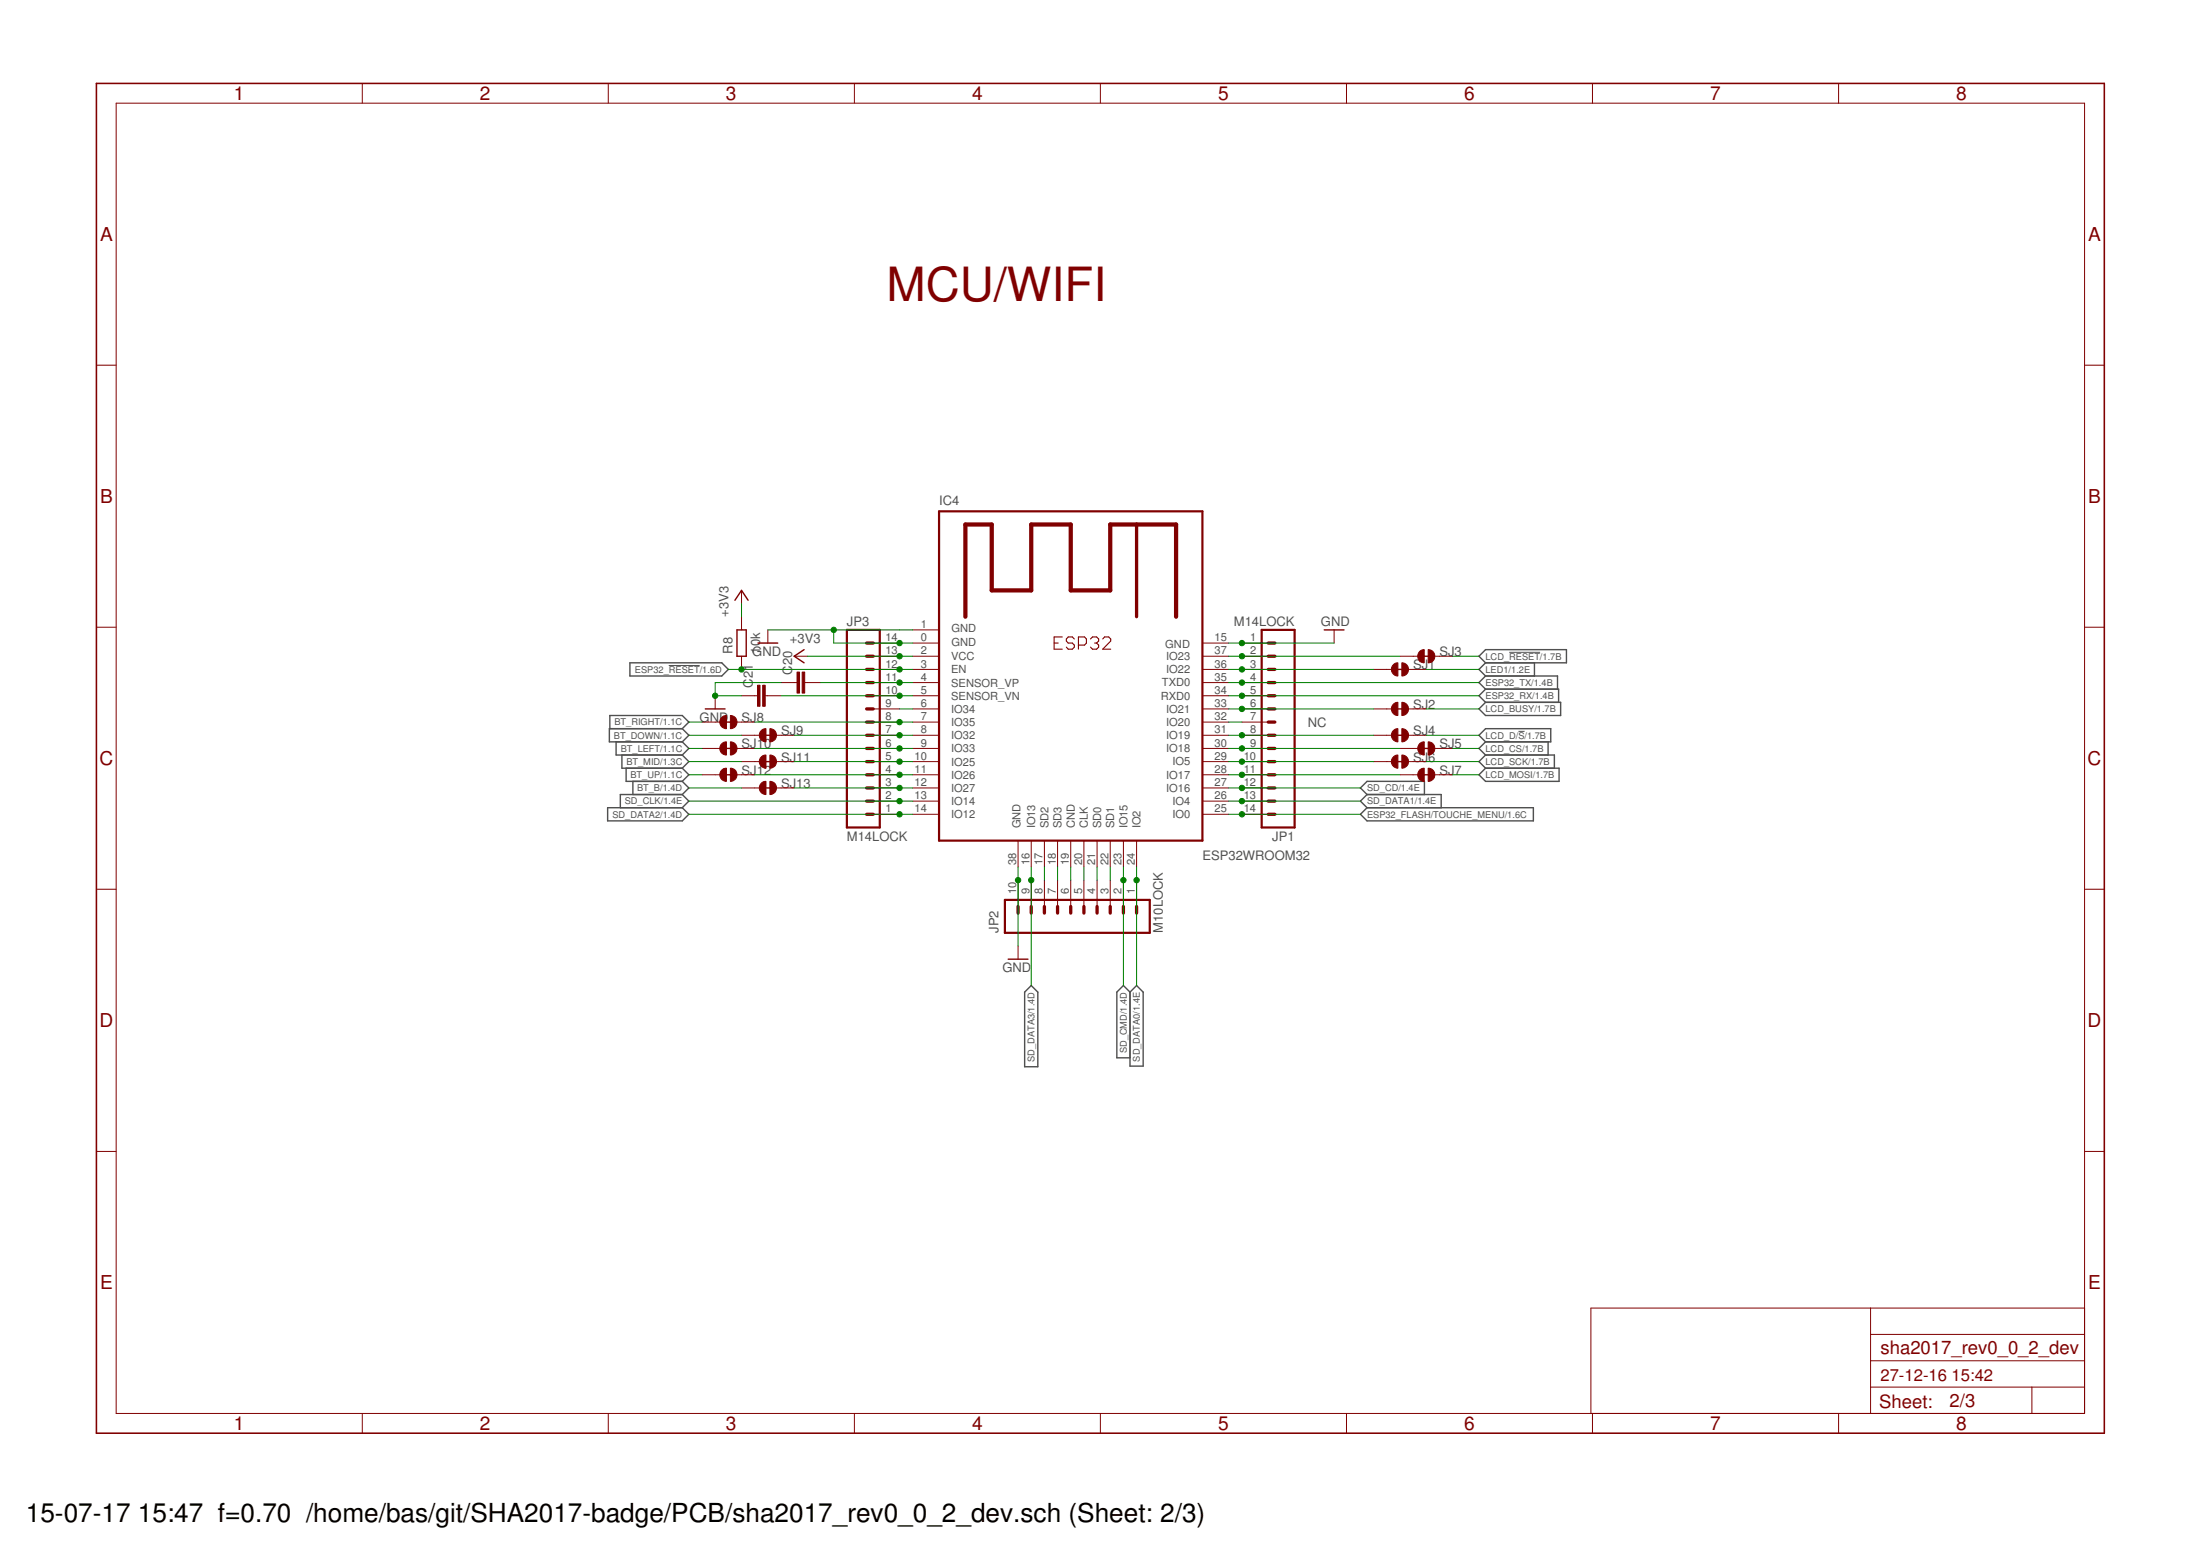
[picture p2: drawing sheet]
<svg xmlns="http://www.w3.org/2000/svg" width="297mm" height="210mm" viewBox="0 0 297 210" stroke-linecap="round" stroke-linejoin="round" font-family="sans-serif">
<g fill="none" stroke="#505050" stroke-width=".19">
<path d="M82.3 98.4v-1.8h9.8l.9 .9-.9 .9M85 89.5h12.5l.8 .9-.8 .8h-12.5zM92.1 98.4h-9.8v1.7h9.8M92.1 98.4l.9 .9-.9 .8M199.7 88.6l.9-.9h10.9v1.8h-10.9zM199.7 99.3l.9-.9h8.8v1.7h-8.8zM200.6 91.2h9.7v1.8M200.6 93l-.9 .9 .9 .9M200.6 91.2l-.9 .9 .9 .9M200.6 93h9.8v1.8M200.6 94.8h10.1v1.8h-10.1l-.9-.9zM200.6 89.5l-.9 .9 .9 .8"/>
<path d="M207.2 89.5v1.7M82 109h10.1l.9 .9-.9 .9h-10.1zM83.2 100.1v1.8h8.9M84 101.9v1.8h8.1M84.5 103.7v1.8h7.6M85.4 105.5v1.8M92.1 107.3h-8.3v1.7M92.1 100.1l.9 .9-.9 .9M92.1 101.9l.9 .9-.9 .9M92.1 103.7l.9 .9-.9 .9M92.1 105.5l.9 .9-.9 .9M92.1 107.3l.9 .8-.9 .9"/>
<path d="M184.6 109h22.4v1.8h-22.4l-.9-.9zM184.6 107.3l-.9 .8 .9 .9M184.6 107.3h10v1.7M184.6 107.3l-.9-.9 .9-.9h7.7v1.8M200.6 101.9l-.9 .9 .9 .9M200.6 101.9h9.3v1.8M200.6 103.7h9.9v1.8h-9.9l-.9-.9zM200.6 100.1l-.9 .9 .9 .9M209 100.1v1.8M139.2 133l.9 .9v10.1h-1.8v-10.1zM152.6 133.9l-.9-.9-.9 .9v8.9h1.8M153.5 133l.8 .9v10h-1.7v-10z"/>
</g>
<path d="M90.3 89.8h4.2M203.8 88.1h4.1M205 98.7h.8" fill="none" stroke="#505050" stroke-width=".14"/>
<g fill="none" stroke="#800000" stroke-width=".14">
<path d="M15.7 13.9h265.8v176.9h-265.8zM48.9 11.3v2.6M82.1 11.3v2.6M115.4 11.3v2.6M148.6 11.3v2.6M181.8 11.3v2.6M215 11.3v2.6M248.2 11.3v2.6M13 49.3h2.7M281.5 49.3h2.6M100.1 79.7v1.8M13 84.7h2.7"/>
<path d="M94.8 97.5h2.4M96.6 93.9v1.8M99.5 97.5h2.4M100.1 83.2v1.8M100.1 88.6v1.8M100.1 93.9h2.2M100.1 99.3h2.4M103.3 93.9h2.2M103.7 85v1.8M104.8 99.3h2.4M105.5 92.1h2.1M107.2 88.6h1.8"/>
<path d="M108.7 92.1h2.1M117.9 92.1h3.6M117.9 93.9h3.6M117.9 97.5h3.6M117.9 99.3h3.6M117.9 88.6h3.6M117.9 95.7h3.6M117.9 90.4h3.6M117.9 86.8h3.6M123.2 92.1h3.6M123.2 93.9h3.6M123.2 97.5h3.6"/>
<path d="M123.2 99.3h3.6M123.2 88.6h3.6M123.2 95.7h3.6M123.2 90.4h3.6M123.2 86.8h3.6M123.2 85h3.6M162.3 92.1h3.6M162.3 93.9h3.6M162.3 97.5h3.6M162.3 99.3h3.6M162.3 88.6h3.6M162.3 95.7h3.6"/>
<path d="M162.3 90.4h3.6M162.3 86.8h3.6M167.7 92.1h3.5M167.7 93.9h3.5M167.7 97.5h3.5M167.7 99.3h3.5M167.7 88.6h3.5M167.7 95.7h3.5M167.7 90.4h3.5M167.7 86.8h3.5M180.1 85v1.8M185.5 99.3h2.4"/>
<path d="M185.5 95.7h2.4M185.5 90.4h2.4M189 88.6h2.4M190.2 99.3h2.4M190.2 95.7h2.4M190.2 90.4h2.4M193.7 88.6h2.4M281.5 84.7h2.6M94.8 101h2.4M94.8 104.6h2.4M99.5 101h2.4M99.5 104.6h2.4"/>
<path d="M100.1 102.8h2.4M100.1 106.4h2.4M104.8 102.8h2.4M104.8 106.4h2.4M117.9 101h3.6M117.9 104.6h3.6M117.9 102.8h3.6M117.9 106.4h3.6M117.9 109.9h3.6M117.9 108.1h3.6M123.2 101h3.6M123.2 104.6h3.6"/>
<path d="M123.2 102.8h3.6M123.2 106.4h3.6M123.2 109.9h3.6M123.2 108.1h3.6M137.5 113.5v3.5M137.5 118.8v3.6M139.2 113.5v3.5M139.2 118.8v3.6M141 113.5v3.5M141 118.8v3.6M142.8 113.5v3.5M142.8 118.8v3.6"/>
<path d="M144.6 113.5v3.5M144.6 118.8v3.6M146.3 113.5v3.5M146.3 118.8v3.6M148.1 113.5v3.5M148.1 118.8v3.6M149.9 113.5v3.5M149.9 118.8v3.6M151.7 113.5v3.5M151.7 118.8v3.6M153.5 113.5v3.5M153.5 118.8v3.6"/>
<path d="M162.3 101h3.6M162.3 104.6h3.6M162.3 102.8h3.6M162.3 106.4h3.6M162.3 109.9h3.6M162.3 108.1h3.6M167.7 101h3.5M167.7 104.6h3.5M167.7 102.8h3.5M167.7 106.4h3.5M167.7 109.9h3.5M167.7 108.1h3.5"/>
<path d="M185.5 102.8h2.4M189 101h2.4M189 104.6h2.4M190.2 102.8h2.4M193.7 101h2.4M193.7 104.6h2.4M13 120h2.7M137.5 127.7v1.8M281.5 120h2.6M13 155.4h2.7M281.5 155.4h2.6M252.6 176.6v14.2"/>
<path d="M281.5 176.6h-66.7v14.2M48.9 190.8v2.7M82.1 190.8v2.7M115.4 190.8v2.7M148.6 190.8v2.7M181.8 190.8v2.7M215 190.8v2.7M248.2 190.8v2.7M252.6 187.2h28.9M252.6 183.7h28.9M252.6 180.1h28.9M274.3 187.2v3.6"/>
</g>
<path d="M13 11.3h271.1v182.2h-271.1z" fill="none" stroke="#800000" stroke-width=".21"/>
<g fill="none" stroke="#800000" stroke-width=".19">
<path d="M95.2 95.7h2.7M97.8 97.5h1.3M99.2 81l.9-1.3 .9 1.3M99.5 85h1.3v3.6h-1.3zM102.3 86.8h2.7M103.1 99.3h1.3M108.6 87.7l-1.4 .9 1.4 .9M178.8 85h2.7M188.5 95.7h1.2M188.5 99.3h1.2M188.5 90.4h1.2M192 88.6h1.3"/>
<path d="M97.8 101h1.3M97.8 104.6h1.3M103.1 102.8h1.3M103.1 106.4h1.3M188.5 102.8h1.2M192 101h1.3M192 104.6h1.3M136.1 129.5h2.7"/>
</g>
<g fill="#800000" stroke="#800000" stroke-width=".14">
<path d="M108.3 90.7h.3v2.9h-.3z"/>
<path d="M107.6 90.7h.3v2.9h-.3z"/>
<path d="M103 92.5h.3v2.8h-.3z"/>
<path d="M102.3 92.5h.3v2.8h-.3z"/>
</g>
<g fill="#800000" stroke="#800000" stroke-width=".14">
<path d="M98.6 96.6h.1a.86 .86 0 0 1 .8 .9h-.9z" fill-rule="evenodd"/>
<path d="M98.6 97.5h.9v.1a.85 .85 0 0 1-.9 .8z" fill-rule="evenodd"/>
<path d="M97.5 96.8l.2-.2h.4v1.8a.89 .89 0 0 1-.9-.6 .89 .89 0 0 1 .3-1z" fill-rule="evenodd"/>
<path d="M103.9 98.4h.2a.86 .86 0 0 1 .7 .9h-.9z" fill-rule="evenodd"/>
<path d="M103.9 99.3h.9v.1a.9 .9 0 0 1-.9 .7z" fill-rule="evenodd"/>
<path d="M102.8 98.6l.2-.2h.4v1.7a.89 .89 0 0 1-.8-.5 .89 .89 0 0 1 .2-1z" fill-rule="evenodd"/>
<path d="M98.6 100.1h.1a.86 .86 0 0 1 .8 .9h-.9z" fill-rule="evenodd"/>
<path d="M98.6 101h.9v.1a.9 .9 0 0 1-.9 .8z" fill-rule="evenodd"/>
<path d="M97.5 100.4l.2-.2 .4-.1v1.8a.89 .89 0 0 1-.9-.6 .89 .89 0 0 1 .3-.9z" fill-rule="evenodd"/>
<path d="M98.6 103.7h.1a.86 .86 0 0 1 .8 .9h-.9z" fill-rule="evenodd"/>
<path d="M98.6 104.6h.9v.1a.9 .9 0 0 1-.9 .8z" fill-rule="evenodd"/>
<path d="M97.5 103.9l.2-.1 .4-.1v1.8a.89 .89 0 0 1-.9-.6 .89 .89 0 0 1 .3-1z" fill-rule="evenodd"/>
<path d="M103.9 101.9h.2a.86 .86 0 0 1 .7 .9h-.9z" fill-rule="evenodd"/>
<path d="M103.9 102.8h.9v.1a.9 .9 0 0 1-.9 .8z" fill-rule="evenodd"/>
<path d="M102.8 102.1l.2-.1 .4-.1v1.8a.89 .89 0 0 1-.8-.6 .89 .89 0 0 1 .2-1z" fill-rule="evenodd"/>
<path d="M103.9 105.5h.2a.86 .86 0 0 1 .7 .9h-.9z" fill-rule="evenodd"/>
<path d="M103.9 106.4h.9v.1a.9 .9 0 0 1-.9 .8z" fill-rule="evenodd"/>
<path d="M102.8 105.7l.2-.2h.4v1.8a.89 .89 0 0 1-.8-.6 .89 .89 0 0 1 .2-1z" fill-rule="evenodd"/>
<path d="M192.8 87.7h.2a.86 .86 0 0 1 .7 .9h-.9z" fill-rule="evenodd"/>
<path d="M192.8 88.6h.9a.85 .85 0 0 1-.9 .9z" fill-rule="evenodd"/>
<path d="M191.7 87.9l.6-.2v1.8a.9 .9 0 0 1-.8-.6 .9 .9 0 0 1 .2-1z" fill-rule="evenodd"/>
<path d="M192.8 100.1h.2a.86 .86 0 0 1 .7 .9h-.9z" fill-rule="evenodd"/>
<path d="M192.8 101h.9a.85 .85 0 0 1-.9 .9z" fill-rule="evenodd"/>
<path d="M191.7 100.4l.6-.3v1.8a.9 .9 0 0 1-.8-.6 .9 .9 0 0 1 .2-.9z" fill-rule="evenodd"/>
<path d="M189.3 101.9h.1a.86 .86 0 0 1 .8 .9h-.9z" fill-rule="evenodd"/>
<path d="M189.3 102.8h.9a.85 .85 0 0 1-.9 .9z" fill-rule="evenodd"/>
<path d="M188.2 102.1l.5-.2v1.8a.89 .89 0 0 1-.8-.6 .89 .89 0 0 1 .3-1z" fill-rule="evenodd"/>
<path d="M192.8 103.7h.2a.86 .86 0 0 1 .7 .9h-.9z" fill-rule="evenodd"/>
<path d="M192.8 104.6h.9a.85 .85 0 0 1-.9 .9z" fill-rule="evenodd"/>
<path d="M191.7 103.9l.6-.2v1.8a.9 .9 0 0 1-.8-.6 .9 .9 0 0 1 .2-1z" fill-rule="evenodd"/>
<path d="M189.3 94.8h.1a.86 .86 0 0 1 .8 .9h-.9z" fill-rule="evenodd"/>
<path d="M189.3 95.7h.9a.85 .85 0 0 1-.9 .9z" fill-rule="evenodd"/>
<path d="M188.2 95l.5-.2v1.8a.89 .89 0 0 1-.8-.6 .89 .89 0 0 1 .3-1z" fill-rule="evenodd"/>
<path d="M189.3 89.5h.1a.86 .86 0 0 1 .8 .9h-.9z" fill-rule="evenodd"/>
<path d="M189.3 90.4h.9a.85 .85 0 0 1-.9 .8z" fill-rule="evenodd"/>
<path d="M188.2 89.7l.5-.2v1.7a.89 .89 0 0 1-.8-.5 .89 .89 0 0 1 .3-1z" fill-rule="evenodd"/>
<path d="M189.3 98.4h.1a.86 .86 0 0 1 .8 .9h-.9z" fill-rule="evenodd"/>
<path d="M189.3 99.3h.9a.85 .85 0 0 1-.9 .8z" fill-rule="evenodd"/>
<path d="M188.2 98.6l.5-.2v1.7a.89 .89 0 0 1-.8-.5 .89 .89 0 0 1 .3-1z" fill-rule="evenodd"/>
</g>
<path d="M126.8 69h35.5v44.5h-35.5zM114.3 85h4.5v26.7h-4.5zM170.3 85h4.5v26.7h-4.5zM135.7 121.5h19.5v4.4h-19.5z" fill="none" stroke="#800000" stroke-width=".3"/>
<path d="M130.3 83.2v-12.4h3.6v8.9h5.3v-8.9h5.4v8.9h5.3v-8.9h8.9v12.4" fill="none" stroke="#800000" stroke-width=".57"/>
<g fill="none" stroke="#800000" stroke-width=".44">
<path d="M153.5 70.8v12.4M117 90.4h.9M117 88.6h.9M117 86.8h.9M117 93.9h.9M117 92.1h.9M117 95.7h.9M117 97.5h.9M117 99.3h.9M171.2 90.4h.9M171.2 88.6h.9M171.2 86.8h.9"/>
<path d="M171.2 93.9h.9M171.2 92.1h.9M171.2 95.7h.9M171.2 97.5h.9M171.2 99.3h.9M117 101h.9M117 102.8h.9M117 104.6h.9M117 106.4h.9M117 108.1h.9M117 109.9h.9M171.2 101h.9"/>
<path d="M171.2 102.8h.9M171.2 104.6h.9M171.2 106.4h.9M171.2 108.1h.9M171.2 109.9h.9M137.5 122.4v.9M139.2 122.4v.9M141 122.4v.9M142.8 122.4v.9M144.6 122.4v.9M146.3 122.4v.9M148.1 122.4v.9"/>
<path d="M149.9 122.4v.9M151.7 122.4v.9M153.5 122.4v.9"/>
</g>
<path d="M142.3 86.8h.6M143.4 86h-1.1v1.6h1.1M145.1 86.3l-.3-.3h-.6l-.2 .3v.2l.2 .3h.6l.3 .3v.3l-.3 .2h-.6l-.2-.2M145.6 87.1h.8l.3-.3v-.5l-.3-.3h-.8v1.6M147.2 86.3l.3-.3h.6l.2 .3v.2l-.2 .3M147.8 86.8h.3M148.1 86.8l.2 .3v.3l-.2 .2h-.6l-.3-.2M148.9 86.3l.2-.3h.6l.3 .3v.2l-1.1 1.1h1.1" fill="none" stroke="#800000" stroke-width=".15"/>
<g fill="none" stroke="#008000" stroke-width=".14">
<path d="M93 99.3h7.1M93 97.5h1.8M98.3 90.4h24.9M100.1 81.5v1.7M101.9 97.5h21.3M103.7 85h19.5M105.5 92.1h-8.9v1.8h3.5M105.5 93.9h17.7M107.2 99.3h16M109 88.6h14.2M110.8 92.1h12.4M112.6 85v1.8h10.6"/>
<path d="M121.5 95.7h1.7M165.9 92.1h33.8M165.9 93.9h33.8M165.9 86.8h14.2M165.9 90.4h19.6M165.9 88.6h23.1M165.9 95.7h19.6M165.9 99.3h19.6M165.9 97.5h1.8M192.6 90.4h7.1M192.6 95.7h7.1M192.6 99.3h7.1"/>
<path d="M196.1 88.6h3.6M93 109.9h30.2M93 102.8h7.1M93 101h1.8M93 108.1h30.2M93 106.4h7.1M93 104.6h1.8M101.9 101h21.3M101.9 104.6h21.3M107.2 102.8h16M107.2 106.4h16M137.5 117v10.7"/>
<path d="M139.2 117v16M141 117v1.8M142.8 117v1.8M144.6 117v1.8M146.3 117v1.8M148.1 117v1.8M149.9 117v1.8M151.7 117v16M153.5 117v16M165.9 109.9h17.8M165.9 102.8h19.6M165.9 101h23.1"/>
<path d="M165.9 108.1h17.8M165.9 106.4h17.8M165.9 104.6h23.1M192.6 102.8h7.1M196.1 101h3.6M196.1 104.6h3.6"/>
</g>
<g fill="#008000" stroke="#008000" stroke-width=".14">
<circle cx="96.6" cy="93.9" r=".36"/>
<circle cx="112.6" cy="85" r=".36"/>
<circle cx="121.5" cy="86.8" r=".36"/>
<circle cx="167.7" cy="86.8" r=".36"/>
<circle cx="137.5" cy="118.8" r=".36"/>
<circle cx="100.1" cy="90.4" r=".36"/>
<circle cx="121.5" cy="90.4" r=".36"/>
<circle cx="167.7" cy="109.9" r=".36"/>
<circle cx="121.5" cy="88.6" r=".36"/>
<circle cx="167.7" cy="92.1" r=".36"/>
<circle cx="167.7" cy="93.9" r=".36"/>
<circle cx="139.2" cy="118.8" r=".36"/>
<circle cx="151.7" cy="118.8" r=".36"/>
<circle cx="153.5" cy="118.8" r=".36"/>
<circle cx="167.7" cy="108.1" r=".36"/>
<circle cx="167.7" cy="106.4" r=".36"/>
<circle cx="167.7" cy="90.4" r=".36"/>
<circle cx="167.7" cy="95.7" r=".36"/>
<circle cx="167.7" cy="101" r=".36"/>
<circle cx="167.7" cy="102.8" r=".36"/>
<circle cx="167.7" cy="104.6" r=".36"/>
<circle cx="121.5" cy="92.1" r=".36"/>
<circle cx="121.5" cy="93.9" r=".36"/>
<circle cx="121.5" cy="97.5" r=".36"/>
<circle cx="121.5" cy="99.3" r=".36"/>
<circle cx="121.5" cy="101" r=".36"/>
<circle cx="121.5" cy="102.8" r=".36"/>
<circle cx="121.5" cy="104.6" r=".36"/>
<circle cx="121.5" cy="106.4" r=".36"/>
<circle cx="121.5" cy="108.1" r=".36"/>
<circle cx="121.5" cy="109.9" r=".36"/>
<circle cx="167.7" cy="99.3" r=".36"/>
<circle cx="167.7" cy="88.6" r=".36"/>
</g>
<text font-size="6.4" fill="#800000" x="119.7" y="40.6">MCU/WIFI</text>
<g font-size="3.5">
<text x="3.5" y="205.4">15-07-17</text>
<text x="18.6" y="205.4">15:47 f=0.70 /home/bas/git/SHA2017-badge/PCB/sha2017_rev0_0_2_dev.sch (Sheet: 2/3)</text>
</g>
<g font-size="2.6" fill="#800000">
<text x="31.6" y="13.5">1</text>
<text x="64.8" y="13.5">2</text>
<text x="98" y="13.5">3</text>
<text x="131.2" y="13.5">4</text>
<text x="164.5" y="13.5">5</text>
<text x="197.7" y="13.5">6</text>
<text x="230.9" y="13.5">7</text>
<text x="264.1" y="13.5">8</text>
<text x="13.5" y="32.5">A</text>
<text x="281.9" y="32.5">A</text>
<text x="13.5" y="67.9">B</text>
<text x="281.9" y="67.9">B</text>
<text x="13.4" y="103.3">C</text>
<text x="281.9" y="103.3">C</text>
<text x="13.4" y="138.6">D</text>
<text x="281.9" y="138.6">D</text>
<text x="13.5" y="174">E</text>
<text x="281.9" y="174">E</text>
<text x="31.6" y="193">1</text>
<text x="64.8" y="193">2</text>
<text x="98" y="193">3</text>
<text x="131.2" y="193">4</text>
<text x="164.5" y="193">5</text>
<text x="197.7" y="193">6</text>
<text x="230.9" y="193">7</text>
<text x="264.1" y="193">8</text>
</g>
<g font-size="2.5" fill="#800000">
<text x="253.9" y="182.8">sha2017_rev0_0_2_dev</text>
<text x="253.7" y="190">Sheet:</text>
<text x="263.2" y="189.9">2/3</text>
</g>
<g font-size="2.2" fill="#800000">
<text x="253.9" y="186.4">27-12-16</text>
<text x="263.5" y="186.4">15:42</text>
</g>
<g font-size="1.8" fill="#505050">
<text x="126.8" y="68.1">IC4</text>
<text x="98.4" y="83.2" transform="rotate(-90 98.4 83.2)">+3V3</text>
<text x="98.9" y="88.2" transform="rotate(-90 98.9 88.2)">R8</text>
<text x="101.6" y="88.6">GND</text>
<text x="102.6" y="88.2" transform="rotate(-90 102.6 88.2)">10</text>
<text x="102.6" y="86.3" transform="rotate(-90 102.6 86.3)">k</text>
<text x="106.6" y="86.8">+3V3</text>
<text x="114.3" y="84.5">JP3</text>
<text x="166.6" y="84.5">M14LOCK</text>
<text x="178.3" y="84.5">GND</text>
<text x="194.3" y="88.6">SJ3</text>
<text x="101.6" y="92.8" transform="rotate(-90 101.6 92.8)">C21</text>
<text x="107" y="91.1" transform="rotate(-90 107 91.1)">C20</text>
<text x="190.8" y="95.7">SJ2</text>
<text x="190.8" y="90.4">SJ1</text>
<text x="94.5" y="97.5">GND</text>
<text x="100.1" y="97.5">SJ8</text>
<text x="100.1" y="101">SJ10</text>
<text x="105.5" y="99.2">SJ9</text>
<text x="176.6" y="98.1">NC</text>
<text x="190.8" y="99.2">SJ4</text>
<text x="194.3" y="101">SJ5</text>
<text x="100.1" y="104.6">SJ12</text>
<text x="105.5" y="102.8">SJ11</text>
<text x="105.5" y="106.4">SJ13</text>
<text x="190.8" y="102.8">SJ6</text>
<text x="194.3" y="104.6">SJ7</text>
<text x="114.3" y="113.5">M14LOCK</text>
<text x="171.8" y="113.5">JP1</text>
<text x="162.3" y="116.1">ESP32WROOM32</text>
<text x="134.8" y="125.9" transform="rotate(-90 134.8 125.9)">JP2</text>
<text x="157" y="125.9" transform="rotate(-90 157 125.9)">M10LOCK</text>
<text x="135.3" y="131.2">GND</text>
</g>
<g font-size="1.5" fill="#505050">
<text x="119.5" y="88.3">13</text>
<text x="119.5" y="86.6">14</text>
<text x="124.3" y="88.3">2</text>
<text x="124.3" y="86.6">0</text>
<text x="124.3" y="84.8">1</text>
<text x="128.4" y="89.1">VCC</text>
<text x="128.5" y="87.1">GND</text>
<text x="128.5" y="85.4">GND</text>
<text x="157.3" y="87.5">GND</text>
<text x="157.5" y="89.1">IO23</text>
<text x="164" y="88.3">37</text>
<text x="164" y="86.6">15</text>
<text x="168.8" y="86.6">1</text>
<text x="168.8" y="88.3">2</text>
<text x="119.5" y="95.4">9</text>
<text x="119.5" y="93.7">10</text>
<text x="119.5" y="91.9">11</text>
<text x="119.5" y="90.1">12</text>
<text x="124.3" y="95.4">6</text>
<text x="124.3" y="93.7">5</text>
<text x="124.3" y="91.9">4</text>
<text x="124.3" y="90.1">3</text>
<text x="128.4" y="94.4">SENSOR_VN</text>
<text x="128.4" y="92.7">SENSOR_VP</text>
<text x="128.4" y="90.9">EN</text>
<text x="156.7" y="94.4">RXD0</text>
<text x="156.9" y="92.7">TXD0</text>
<text x="157.5" y="90.9">IO22</text>
<text x="164" y="95.4">33</text>
<text x="164" y="93.7">34</text>
<text x="164" y="91.9">35</text>
<text x="164" y="90.1">36</text>
<text x="168.8" y="90.1">3</text>
<text x="168.8" y="91.9">4</text>
<text x="168.8" y="93.7">5</text>
<text x="168.8" y="95.4">6</text>
<text x="119.5" y="100.8">6</text>
<text x="119.5" y="99">7</text>
<text x="119.5" y="97.2">8</text>
<text x="124.3" y="100.8">9</text>
<text x="124.3" y="99">8</text>
<text x="124.3" y="97.2">7</text>
<text x="128.4" y="101.6">IO33</text>
<text x="128.4" y="99.8">IO32</text>
<text x="128.4" y="98">IO35</text>
<text x="128.4" y="96.2">IO34</text>
<text x="157.5" y="101.6">IO18</text>
<text x="157.5" y="99.8">IO19</text>
<text x="157.5" y="98">IO20</text>
<text x="157.5" y="96.2">IO21</text>
<text x="164" y="100.8">30</text>
<text x="164" y="99">31</text>
<text x="164" y="97.2">32</text>
<text x="168.8" y="97.2">7</text>
<text x="168.8" y="99">8</text>
<text x="168.8" y="100.8">9</text>
<text x="119.5" y="107.9">2</text>
<text x="119.5" y="106.1">3</text>
<text x="119.5" y="104.3">4</text>
<text x="119.5" y="102.6">5</text>
<text x="123.5" y="107.9">13</text>
<text x="123.5" y="106.1">12</text>
<text x="123.5" y="104.3">11</text>
<text x="123.5" y="102.6">10</text>
<text x="128.4" y="106.9">IO27</text>
<text x="128.4" y="105.1">IO26</text>
<text x="128.4" y="103.3">IO25</text>
<text x="157.5" y="106.9">IO16</text>
<text x="157.5" y="105.1">IO17</text>
<text x="158.3" y="103.3">IO5</text>
<text x="164" y="107.9">26</text>
<text x="164" y="106.1">27</text>
<text x="164" y="104.3">28</text>
<text x="164" y="102.6">29</text>
<text x="167.9" y="102.6">10</text>
<text x="167.9" y="104.3">11</text>
<text x="167.9" y="106.1">12</text>
<text x="167.9" y="107.9">13</text>
<text x="119.5" y="109.7">1</text>
<text x="123.5" y="109.7">14</text>
<text x="128.4" y="110.4">IO12</text>
<text x="128.4" y="108.7">IO14</text>
<text x="137.8" y="111.8" transform="rotate(-90 137.8 111.8)">GND</text>
<text x="139.8" y="111.8" transform="rotate(-90 139.8 111.8)">IO13</text>
<text x="141.5" y="111.8" transform="rotate(-90 141.5 111.8)">SD2</text>
<text x="143.3" y="111.8" transform="rotate(-90 143.3 111.8)">SD3</text>
<text x="145.1" y="111.8" transform="rotate(-90 145.1 111.8)">CND</text>
<text x="146.9" y="111.8" transform="rotate(-90 146.9 111.8)">CLK</text>
<text x="148.7" y="111.8" transform="rotate(-90 148.7 111.8)">SD0</text>
<text x="150.4" y="111.8" transform="rotate(-90 150.4 111.8)">SD1</text>
<text x="152.2" y="111.8" transform="rotate(-90 152.2 111.8)">IO15</text>
<text x="154" y="111.8" transform="rotate(-90 154 111.8)">IO2</text>
<text x="158.3" y="110.4">IO0</text>
<text x="158.3" y="108.7">IO4</text>
<text x="164" y="109.7">25</text>
<text x="167.9" y="109.7">14</text>
<text x="137.2" y="116.8" transform="rotate(-90 137.2 116.8)">38</text>
<text x="139" y="116.8" transform="rotate(-90 139 116.8)">16</text>
<text x="140.8" y="116.8" transform="rotate(-90 140.8 116.8)">17</text>
<text x="142.5" y="116.8" transform="rotate(-90 142.5 116.8)">18</text>
<text x="144.3" y="116.8" transform="rotate(-90 144.3 116.8)">19</text>
<text x="146.1" y="116.8" transform="rotate(-90 146.1 116.8)">20</text>
<text x="147.9" y="116.8" transform="rotate(-90 147.9 116.8)">21</text>
<text x="149.7" y="116.8" transform="rotate(-90 149.7 116.8)">22</text>
<text x="151.4" y="116.8" transform="rotate(-90 151.4 116.8)">23</text>
<text x="153.2" y="116.8" transform="rotate(-90 153.2 116.8)">24</text>
<text x="137.2" y="120.7" transform="rotate(-90 137.2 120.7)">10</text>
<text x="139" y="120.7" transform="rotate(-90 139 120.7)">9</text>
<text x="140.8" y="120.7" transform="rotate(-90 140.8 120.7)">8</text>
<text x="142.5" y="120.7" transform="rotate(-90 142.5 120.7)">7</text>
<text x="144.3" y="120.7" transform="rotate(-90 144.3 120.7)">6</text>
<text x="146.1" y="120.7" transform="rotate(-90 146.1 120.7)">5</text>
<text x="147.9" y="120.7" transform="rotate(-90 147.9 120.7)">4</text>
<text x="149.7" y="120.7" transform="rotate(-90 149.7 120.7)">3</text>
<text x="151.4" y="120.7" transform="rotate(-90 151.4 120.7)">2</text>
<text x="153.2" y="120.7" transform="rotate(-90 153.2 120.7)">1</text>
</g>
<g font-size="1.2" fill="#505050">
<text x="200.6" y="89">LCD_RESET/1.7B</text>
<text x="85.7" y="90.8">ESP32_RESET/1.6D</text>
<text x="200.6" y="92.6">ESP32_TX/1.4B</text>
<text x="200.6" y="94.4">ESP32_RX/1.4B</text>
<text x="200.6" y="90.8">LED1/1.2E</text>
<text x="82.9" y="99.7">BT_DOWN/1.1C</text>
<text x="83" y="97.9">BT_RIGHT/1.1C</text>
<text x="83.8" y="101.5">BT_LEFT/1.1C</text>
<text x="200.6" y="101.5">LCD_CS/1.7B</text>
<text x="200.6" y="96.1">LCD_BUSY/1.7B</text>
<text x="200.6" y="99.7">LCD_D/S/1.7B</text>
<text x="84.6" y="103.2">BT_MID/1.3C</text>
<text x="85.1" y="105">BT_UP/1.1C</text>
<text x="86" y="106.8">BT_B/1.4D</text>
<text x="184.6" y="106.8">SD_CD/1.4E</text>
<text x="200.6" y="103.2">LCD_SCK/1.7B</text>
<text x="200.6" y="105">LCD_MOSI/1.7B</text>
<text x="82.7" y="110.4">SD_DATA2/1.4D</text>
<text x="84.4" y="108.6">SD_CLK/1.4E</text>
<text x="184.6" y="110.4">ESP32_FLASH/TOUCHE_MENU/1.6C</text>
<text x="184.6" y="108.6">SD_DATA1/1.4E</text>
<text x="139.7" y="143.4" transform="rotate(-90 139.7 143.4)">SD_DATA3/1.4D</text>
<text x="152.1" y="142.2" transform="rotate(-90 152.1 142.2)">SD_CMD/1.4D</text>
<text x="153.9" y="143.3" transform="rotate(-90 153.9 143.3)">SD_DATA0/1.4E</text>
</g>
</svg>
